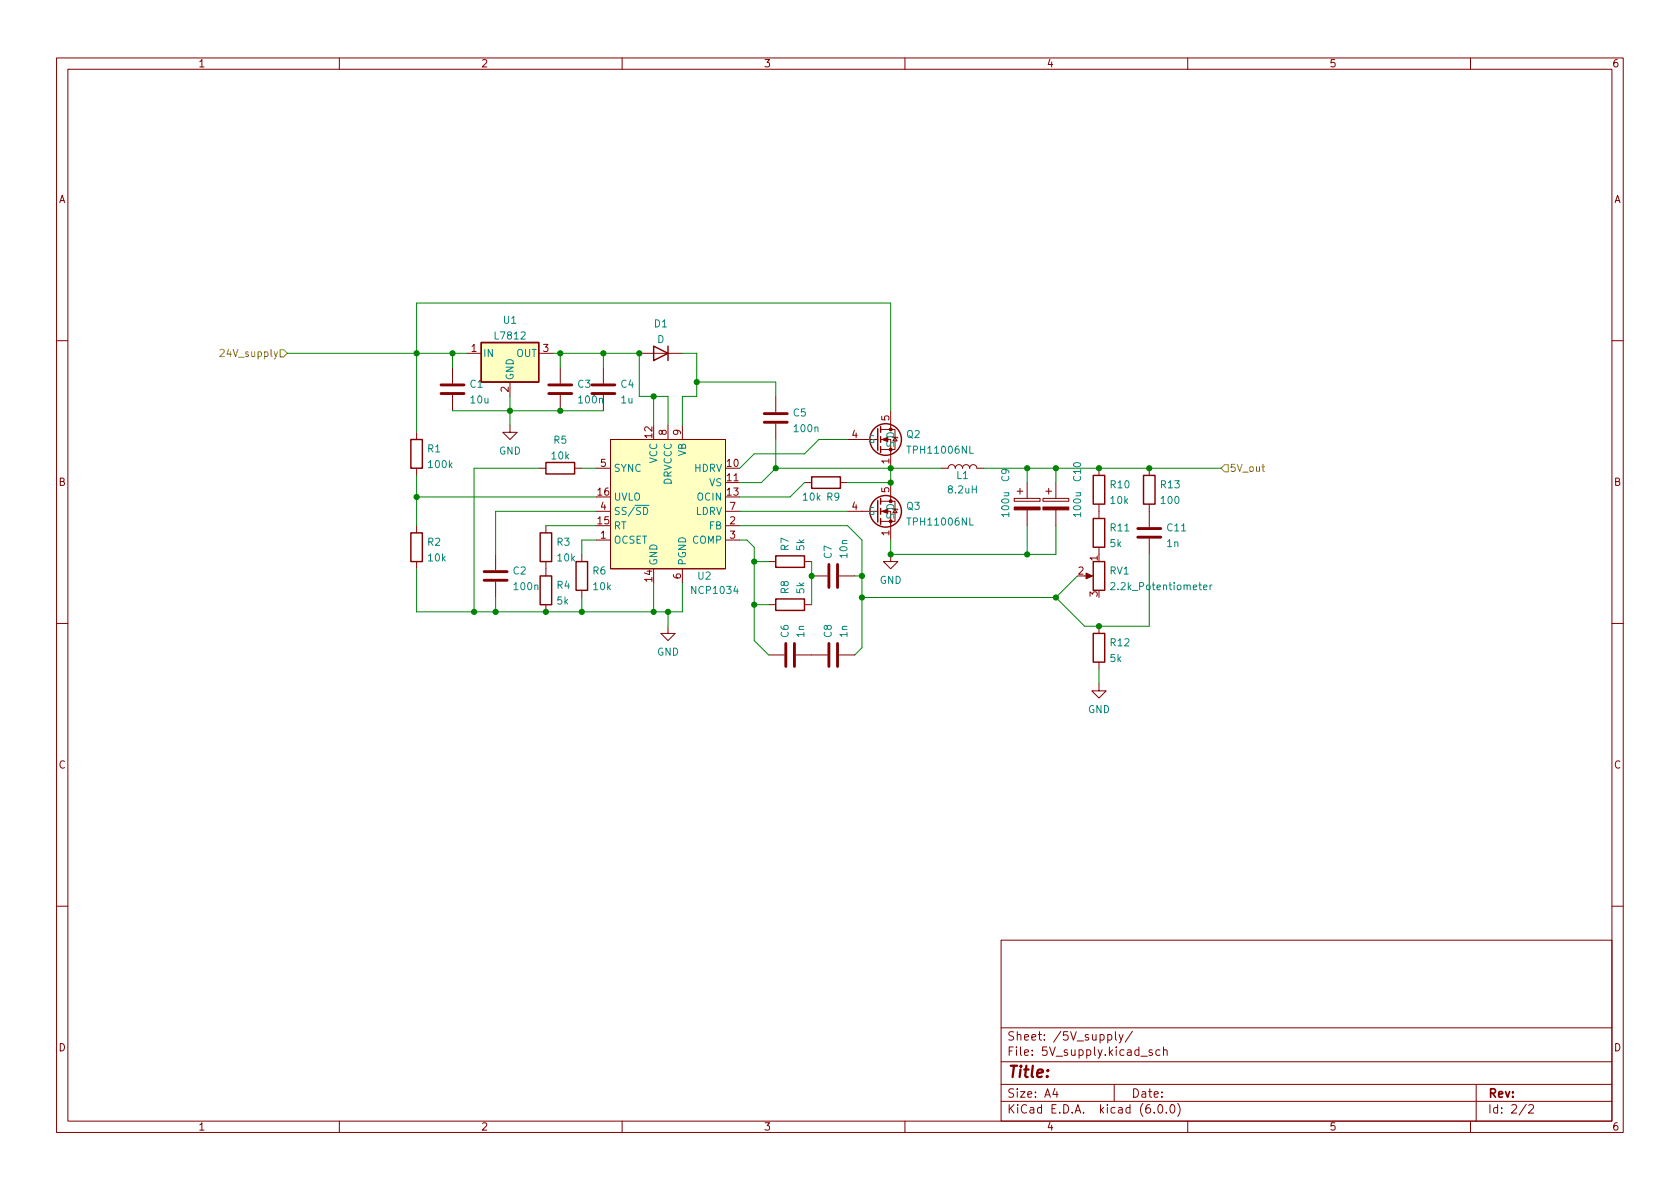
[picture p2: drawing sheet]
<svg xmlns="http://www.w3.org/2000/svg" width="297mm" height="210mm" viewBox="0 0 297 210" stroke-linecap="round" stroke-linejoin="round" font-family="sans-serif">
<g fill="none" stroke="#840000" stroke-width=".18">
<path d="M10 10.2h277v190.1h-277zM12 12.2h273v186.1h-273zM60 10.2v2M110 10.2v2M160 10.2v2M210 10.2v2M260 10.2v2M10 60.2h2M73.7 76.4v1.3M80 65v2.8M80 69.8v2.8M82.5 62.5h2.6"/>
<path d="M90.2 75.2v1.2h1.2l-1.2 1.3-1.3-1.3h1.3M90.2 67.6v2.5M95.2 62.5h2.6M99.1 65v2.8M99.1 69.8v2.8M106.7 65v2.8M106.7 69.8v2.8M107.9 77.7h20.4v22.9h-20.4zM113 62.5h7.6M118.1 75.2v2.5M120.6 75.2v2.5M137.2 70.1v2.8"/>
<path d="M137.2 74.9v2.8M149.9 77.7h5.3M155.7 77.7h1.8v5.1M155.7 75.9h2.5v3.6h-2.5M157.5 72.6v3.3M285 60.2h2M73.7 82.8v1.3M73.7 93v1.2M73.7 99.3v1.3M87.6 98v2.8M95.2 82.8h1.3M96.5 93v1.2"/>
<path d="M96.5 99.3v2.5M101.6 82.8h1.3M102.9 98v1.3M105.4 90.4h2.5M105.4 82.8h2.5M105.4 95.5h2.5M128.3 90.4h2.5M128.3 95.5h2.5M128.3 85.3h2.5M128.3 93h2.5M135.9 99.3h1.3M142.2 85.3h1.3"/>
<path d="M142.2 99.3h1.3M148.6 85.3h1.3M149.9 90.4h5.3M155.7 90.4h1.8v5.1M155.7 88.6h2.5v3.6h-2.5M157.5 98v1.3h1.2l-1.2 1.3-1.3-1.3h1.3M157.5 85.3v3.3M166.4 82.8h1.2a.64 .64 0 0 1 .7-.6 .64 .64 0 0 1 .6 .6 .64 .64 0 0 1 .6-.6 .64 .64 0 0 1 .7 .6 .64 .64 0 0 1 .6-.6 .64 .64 0 0 1 .6 .6 .64 .64 0 0 1 .7-.6 .64 .64 0 0 1 .6 .6h1.3M179.3 88.1h4.6v.5h-4.6zM179.8 86.9h1M180.3 86.4v1M181.6 85.3v2.8"/>
<path d="M181.6 90.2v2.8M184.4 88.1h4.6v.5h-4.6zM184.9 86.9h1M185.4 86.4v1M186.7 85.3v2.8M186.7 90.2v2.8M194.3 82.8v1.3M194.3 89.1v2.6M194.3 96.8v1.2M203.2 82.8v1.3M203.2 89.1v4.1M203.2 95.2v2.8"/>
<path d="M10 110.2h2M87.6 102.9v2.8M96.5 106.9v1.3M102.9 104.4v1.3M118.1 110.7v1.3h1.3l-1.3 1.3-1.3-1.3h1.3M120.6 100.6v2.5M135.9 115.8h2.8M135.9 106.9h1.3M140.7 115.8h5.6M142.2 106.9h1.3M143.5 101.8h2.8M148.3 101.8h2.8"/>
<path d="M148.3 115.8h2.8M191.8 101.8h1M194.3 110.7v1.3M194.3 117.1v1.3M285 110.2h2M194.3 120.9v1.3h1.3l-1.3 1.2-1.3-1.2h1.3M10 160.2h2M177 166.3h108v32h-108zM285 160.2h2M60 198.3v2M110 198.3v2M160 198.3v2"/>
<path d="M177 194.8h108M177 191.8h108M177 187.8h108M177 181.8h108M186.5 192.5l-.4 1h1M186.9 193v1M195.9 183l.4-.1 .3 .3v.4l-.2 .3h-.5M197 191.8v3M197.2 182.4v1.3l.2 .2M197.9 182.9l.3 1M198.6 182.9l-.5 1.4-.2 .1M200.2 182.4l-1.3 1.9"/>
<path d="M201.7 186.8h1.2M203.7 185.7l-.3-.1-.3 .2 .1 .3 .5 .1v.4h-.6M204.1 196.7v.1M204.9 195.4l.2-.1a.81 .81 0 0 1 .6 .7 .81 .81 0 0 1-.3 .8h-.2a.81 .81 0 0 1-.6-.6 .81 .81 0 0 1 .3-.8zM205.1 185.7l-.5-.1-.2 .3v.4l.1 .3h.6M205.7 185.8l.2-.2 .4 .1 .1 .9M205.7 185.1v1.5M206.2 196.7v.1M207.1 195.4l.1-.1a.81 .81 0 0 1 .6 .7 .81 .81 0 0 1-.3 .8h-.1a.81 .81 0 0 1-.6-.6 .81 .81 0 0 1 .3-.8zM208.2 195.1a1.72 1.72 0 0 1 0 2.3M210 198.3v2M260 198.3v2"/>
<path d="M261 191.8v6.5M269.9 195.3l-1.3 1.9M270.3 195.5l.6-.2 .2 .2 .1 .3-1 1h1"/>
</g>
<g fill="none" stroke="#840000" stroke-width=".51">
<path d="M78 69.6h4M78 68.1h4M97 69.6h4.1M97 68.1h4.1M104.6 69.6h4.1M104.6 68.1h4.1M135.1 74.7h4.1M135.1 73.1h4.1M146.6 99.8v4.1M148.1 99.8v4.1M201.2 95h4M201.2 93.5h4"/>
<path d="M85.6 102.6h4.1M85.6 101.1h4.1M138.9 113.8v4.1M140.5 113.8v4.1M146.6 113.8v4.1M148.1 113.8v4.1"/>
</g>
<g fill="none" stroke="#840000" stroke-width=".25">
<path d="M72.6 77.7h2.1v5.1h-2.1zM85.1 60.6h10.1v7h-10.1zM115.6 61.2l2.5 1.3-2.5 1.2zM118.1 61.2v2.5M155.2 75.8v3.8M155.7 75.4v1M155.7 77.2v1M155.7 79v1M72.6 94.2h2.1v5.1h-2.1zM95.5 94.2h2v5.1h-2zM96.5 81.8h5.1v2h-5.1zM101.9 99.3h2v5.1h-2z"/>
<path d="M137.2 98.3h5v2h-5zM143.5 84.3h5.1v2.1h-5.1zM155.2 88.5v3.8M155.7 88.1v1M155.7 89.9v1M155.7 91.7v1M193.3 91.7h2v5.1h-2zM193.3 84.1h2v5h-2zM193.3 99.3h2v5.1h-2zM202.2 84.1h2v5h-2zM95.5 101.8h2v5.1h-2zM137.2 105.9h5v2h-5z"/>
<path d="M193.3 112h2v5.1h-2z"/>
<circle cx="156.6" cy="77.7" r="2.79"/>
<circle cx="156.6" cy="90.4" r="2.79"/>
</g>
<g fill="#840000" stroke="#840000" stroke-width=".18">
<path d="M156 90.4l1-.4v.8z"/>
<path d="M156 77.7l1-.4v.8z"/>
<path d="M192 101.3l1.2 .5-1.2 .6z"/>
<path d="M184.4 89.7h4.6v.5h-4.6z"/>
<path d="M179.3 89.7h4.6v.5h-4.6z"/>
</g>
<path d="M196.4 103.1l.5-.1 .2 .4-.8 .9h.8M212.8 103.9l.6-.2-.1-.2-.3-.1-.2 .2 .1 .6h.4M213.9 103.4v.9M214.3 103.4l-.4 .3" fill="none" stroke="#008484" stroke-width=".18"/>
<g fill="#ffffc2" stroke="#ffffc2" stroke-width=".18">
<path d="M85.1 60.6h10.1v7h-10.1z"/>
<path d="M107.9 77.7h20.4v22.9h-20.4z"/>
</g>
<path d="M38.9 61.9l.5-.1 .2 .3-.7 1h.7M49.5 61.8h.7l.6 .7-.6 .6h-.7zM216.5 82.2h.7v1.2h-.7l-.6-.6zM223.1 82.5h.5M223.3 82.1v1.1l.3 .2" fill="none" stroke="#848400" stroke-width=".18"/>
<g fill="none" stroke="#008400" stroke-width=".18">
<path d="M50.8 62.5h31.7M80 72.6h26.7M80 62.5v2.5M90.2 70.1v5.1M97.8 62.5h15.2v7.6h5.1v5.1M99.1 62.5v2.5M106.7 62.5v2.5M115.6 70.1v5.1M120.6 62.5h2.6v7.6h-2.6v5.1M123.2 67.6h14v2.5M137.2 77.7v5.1M149.9 77.7h-5.1l-2.6 2.6h-8.9l-2.5 2.5"/>
<path d="M157.5 72.6v-19h-83.8v22.8M73.7 87.9h31.7M73.7 84.1v8.9M95.2 82.8h-11.4v25.4M96.5 93h8.9M102.9 82.8h2.5M105.4 95.5h-2.5v2.5M105.4 90.4h-17.8v7.6M130.8 95.5h1.3l1.2 1.3v16.5l2.6 2.5M130.8 93h19.1l2.5 2.5v19l-1.3 1.3M130.8 90.4h19.1M133.3 99.3h2.6"/>
<path d="M137.2 82.8h29.2M137.2 82.8l-2.6 2.5h-3.8M142.2 85.3l-2.5 2.6h-8.9M143.5 99.3v7.6M157.5 82.8v2.5h-7.6M174 82.8h41.9M181.6 82.8v2.5M181.6 93v5M186.7 82.8v2.5M186.7 93v5h-29.2v-2.5M203.2 98v12.7h-11.4l-5.1-5M73.7 100.6v7.6h46.9v-5.1"/>
<path d="M87.6 105.7v2.5M102.9 105.7v2.5M115.6 103.1v5.1M118.1 108.2v2.5M133.3 106.9h2.6M151.1 101.8h1.3M152.4 105.7h34.3M190.5 101.8l-3.8 3.9M194.3 118.4v2.5"/>
</g>
<g fill="#008400" stroke="#008400" stroke-width=".18">
<circle cx="96.5" cy="108.2" r=".46"/>
<circle cx="87.6" cy="108.2" r=".46"/>
<circle cx="102.9" cy="108.2" r=".46"/>
<circle cx="83.8" cy="108.2" r=".46"/>
<circle cx="99.1" cy="72.6" r=".46"/>
<circle cx="181.6" cy="82.8" r=".46"/>
<circle cx="186.7" cy="82.8" r=".46"/>
<circle cx="157.5" cy="82.8" r=".46"/>
<circle cx="194.3" cy="110.7" r=".46"/>
<circle cx="181.6" cy="98" r=".46"/>
<circle cx="203.2" cy="82.8" r=".46"/>
<circle cx="194.3" cy="82.8" r=".46"/>
<circle cx="186.7" cy="105.7" r=".46"/>
<circle cx="99.1" cy="62.5" r=".46"/>
<circle cx="106.7" cy="62.5" r=".46"/>
<circle cx="115.6" cy="108.2" r=".46"/>
<circle cx="113" cy="62.5" r=".46"/>
<circle cx="115.6" cy="70.1" r=".46"/>
<circle cx="123.2" cy="67.6" r=".46"/>
<circle cx="118.1" cy="108.2" r=".46"/>
<circle cx="157.5" cy="98" r=".46"/>
<circle cx="157.5" cy="85.3" r=".46"/>
<circle cx="133.3" cy="99.3" r=".46"/>
<circle cx="143.5" cy="101.8" r=".46"/>
<circle cx="152.4" cy="101.8" r=".46"/>
<circle cx="152.4" cy="105.7" r=".46"/>
<circle cx="137.2" cy="82.8" r=".46"/>
<circle cx="133.3" cy="106.9" r=".46"/>
<circle cx="80" cy="62.5" r=".46"/>
<circle cx="90.2" cy="72.6" r=".46"/>
<circle cx="73.7" cy="87.9" r=".46"/>
<circle cx="73.7" cy="62.5" r=".46"/>
</g>
<text font-size="2.8" fill="#840000" x="178" y="190.6">Title:</text>
<g font-size="2.1" fill="#840000">
<text x="178" y="184">Sheet: /5V_supply/</text>
<text x="178" y="186.7">File: 5V_supply.kicad_sch</text>
<text x="178" y="196.9">KiCad E.D.A. kicad (6.0.0)</text>
<text x="178" y="194.1">Size: A4</text>
<text x="200" y="194.1">Date:</text>
<text x="263" y="194.1">Rev:</text>
<text x="263" y="196.9">Id: 2/2</text>
</g>
<g font-size="1.8" fill="#840000">
<text x="35" y="11.9">1</text>
<text x="85" y="11.9">2</text>
<text x="135" y="11.9">3</text>
<text x="185" y="11.9">4</text>
<text x="235" y="11.9">5</text>
<text x="285" y="11.9">6</text>
<text x="10.3" y="35.9">A</text>
<text x="285.3" y="35.9">A</text>
<text x="83.3" y="62.2">1</text>
<text x="96" y="62.2">3</text>
<text x="89.9" y="69.3" transform="rotate(-90 89.9 69.3)">2</text>
<text x="115.3" y="77.4" transform="rotate(-90 115.3 77.4)">12</text>
<text x="117.9" y="76.9" transform="rotate(-90 117.9 76.9)">8</text>
<text x="120.4" y="76.9" transform="rotate(-90 120.4 76.9)">9</text>
<text x="150.6" y="77.5">4</text>
<text x="157.2" y="74.4" transform="rotate(-90 157.2 74.4)">5</text>
<text x="106.2" y="82.5">5</text>
<text x="128.6" y="82.5">10</text>
<text x="157.2" y="82" transform="rotate(-90 157.2 82)">1</text>
<text x="10.3" y="85.9">B</text>
<text x="105.7" y="87.6">16</text>
<text x="128.6" y="85.1">11</text>
<text x="128.6" y="87.6">13</text>
<text x="157.2" y="87.1" transform="rotate(-90 157.2 87.1)">5</text>
<text x="285.3" y="85.9">B</text>
<text x="105.7" y="92.7">15</text>
<text x="106.2" y="95.2">1</text>
<text x="106.2" y="90.2">4</text>
<text x="129" y="92.7">2</text>
<text x="129" y="95.2">3</text>
<text x="129" y="90.2">7</text>
<text x="150.6" y="90.2">4</text>
<text x="157.2" y="94.7" transform="rotate(-90 157.2 94.7)">1</text>
<text x="190.6" y="101.6">2</text>
<text x="194.1" y="99.2" transform="rotate(-90 194.1 99.2)">1</text>
<text x="115.3" y="102.8" transform="rotate(-90 115.3 102.8)">14</text>
<text x="120.4" y="102.3" transform="rotate(-90 120.4 102.3)">6</text>
<text x="194.1" y="105.5" transform="rotate(-90 194.1 105.5)">3</text>
<text x="10.3" y="135.9">C</text>
<text x="285.3" y="135.9">C</text>
<text x="10.3" y="185.9">D</text>
<text x="285.3" y="185.9">D</text>
<text x="35" y="199.9">1</text>
<text x="85" y="199.9">2</text>
<text x="135" y="199.9">3</text>
<text x="185" y="199.9">4</text>
<text x="235" y="199.9">5</text>
<text x="285" y="199.9">6</text>
</g>
<g font-size="1.8" fill="#008484">
<text x="89" y="57.2">U1</text>
<text x="115.7" y="57.9">D1</text>
<text x="85.3" y="63.1">IN</text>
<text x="87.7" y="60">L7812</text>
<text x="91.3" y="63.1">OUT</text>
<text x="116.2" y="60.7">D</text>
<text x="83.1" y="68.6">C1</text>
<text x="83.3" y="71.3">10u</text>
<text x="90.8" y="67.3" transform="rotate(-90 90.8 67.3)">GND</text>
<text x="102.2" y="68.6">C3</text>
<text x="102.4" y="71.3">100n</text>
<text x="109.8" y="68.6">C4</text>
<text x="109.8" y="71.3">1u</text>
<text x="140.3" y="73.6">C5</text>
<text x="140.5" y="76.4">100n</text>
<text x="160.3" y="77.4">Q2</text>
<text x="75.6" y="80">R1</text>
<text x="75.9" y="82.8">100k</text>
<text x="88.2" y="80.4">GND</text>
<text x="97.6" y="81.2">10k</text>
<text x="97.9" y="78.5">R5</text>
<text x="108.5" y="83.4">SYNC</text>
<text x="116.2" y="82" transform="rotate(-90 116.2 82)">VCC</text>
<text x="121.3" y="80.7" transform="rotate(-90 121.3 80.7)">VB</text>
<text x="122.8" y="83.4">HDRV</text>
<text x="153.4" y="78.4">G</text>
<text x="158.1" y="79.2" transform="rotate(-90 158.1 79.2)">S D</text>
<text x="160.8" y="80.2">TPH11006NL</text>
<text x="108.5" y="88.5">UVLO</text>
<text x="118.7" y="85.8" transform="rotate(-90 118.7 85.8)">DRVCCC</text>
<text x="123.3" y="88.5">OCIN</text>
<text x="125.4" y="86">VS</text>
<text x="142" y="88.5">10k</text>
<text x="146.2" y="88.5">R9</text>
<text x="167.8" y="87.2">8.2uH</text>
<text x="169.1" y="84.7">L1</text>
<text x="178.4" y="85.1" transform="rotate(-90 178.4 85.1)">C9</text>
<text x="191.1" y="85" transform="rotate(-90 191.1 85)">C10</text>
<text x="196.4" y="86.3">R10</text>
<text x="196.4" y="89.1">10k</text>
<text x="205.3" y="86.3">R13</text>
<text x="205.4" y="89.1">100</text>
<text x="108.5" y="93.6">RT</text>
<text x="108.5" y="91.1">SS/~{SD}</text>
<text x="122.9" y="91.1">LDRV</text>
<text x="125.4" y="93.6">FB</text>
<text x="153.4" y="91.1">G</text>
<text x="158.1" y="91.9" transform="rotate(-90 158.1 91.9)">S D</text>
<text x="160.3" y="90.1">Q3</text>
<text x="160.8" y="92.9">TPH11006NL</text>
<text x="178.4" y="91.2" transform="rotate(-90 178.4 91.2)">100u</text>
<text x="191.1" y="91.2" transform="rotate(-90 191.1 91.2)">100u</text>
<text x="196.4" y="94">R11</text>
<text x="206.4" y="94">C11</text>
<text x="75.6" y="96.5">R2</text>
<text x="75.8" y="99.3">10k</text>
<text x="90.7" y="101.6">C2</text>
<text x="98.5" y="96.5">R3</text>
<text x="98.6" y="99.3">10k</text>
<text x="104.8" y="101.6">R6</text>
<text x="108.5" y="96.1">OCSET</text>
<text x="116.2" y="100.1" transform="rotate(-90 116.2 100.1)">GND</text>
<text x="121.3" y="100.1" transform="rotate(-90 121.3 100.1)">PGND</text>
<text x="122.5" y="96.1">COMP</text>
<text x="139.4" y="97.3" transform="rotate(-90 139.4 97.3)">R7</text>
<text x="142.2" y="97.3" transform="rotate(-90 142.2 97.3)">5k</text>
<text x="147" y="98.7" transform="rotate(-90 147 98.7)">C7</text>
<text x="149.8" y="98.6" transform="rotate(-90 149.8 98.6)">10n</text>
<text x="196.2" y="101.6">RV1</text>
<text x="196.3" y="96.7">5k</text>
<text x="206.3" y="96.7">1n</text>
<text x="91" y="104.4">100n</text>
<text x="98.5" y="104.1">R4</text>
<text x="98.5" y="106.9">5k</text>
<text x="105" y="104.3">10k</text>
<text x="122.5" y="105">NCP1034</text>
<text x="123.4" y="102.5">U2</text>
<text x="139.4" y="105" transform="rotate(-90 139.4 105)">R8</text>
<text x="142.2" y="104.9" transform="rotate(-90 142.2 104.9)">5k</text>
<text x="155.5" y="103.2">GND</text>
<text x="197.1" y="104.4">2.2k_Potentiometer</text>
<text x="139.4" y="112.7" transform="rotate(-90 139.4 112.7)">C6</text>
<text x="142.2" y="112.7" transform="rotate(-90 142.2 112.7)">1n</text>
<text x="147" y="112.7" transform="rotate(-90 147 112.7)">C8</text>
<text x="149.8" y="112.7" transform="rotate(-90 149.8 112.7)">1n</text>
<text x="116.1" y="115.9">GND</text>
<text x="196.3" y="117.1">5k</text>
<text x="196.4" y="114.3">R12</text>
<text x="192.3" y="126.1">GND</text>
</g>
<g font-size="1.8" fill="#848400">
<text x="39.5" y="63.1">24V_supply</text>
<text x="217.4" y="83.4">5V_out</text>
</g>
</svg>
